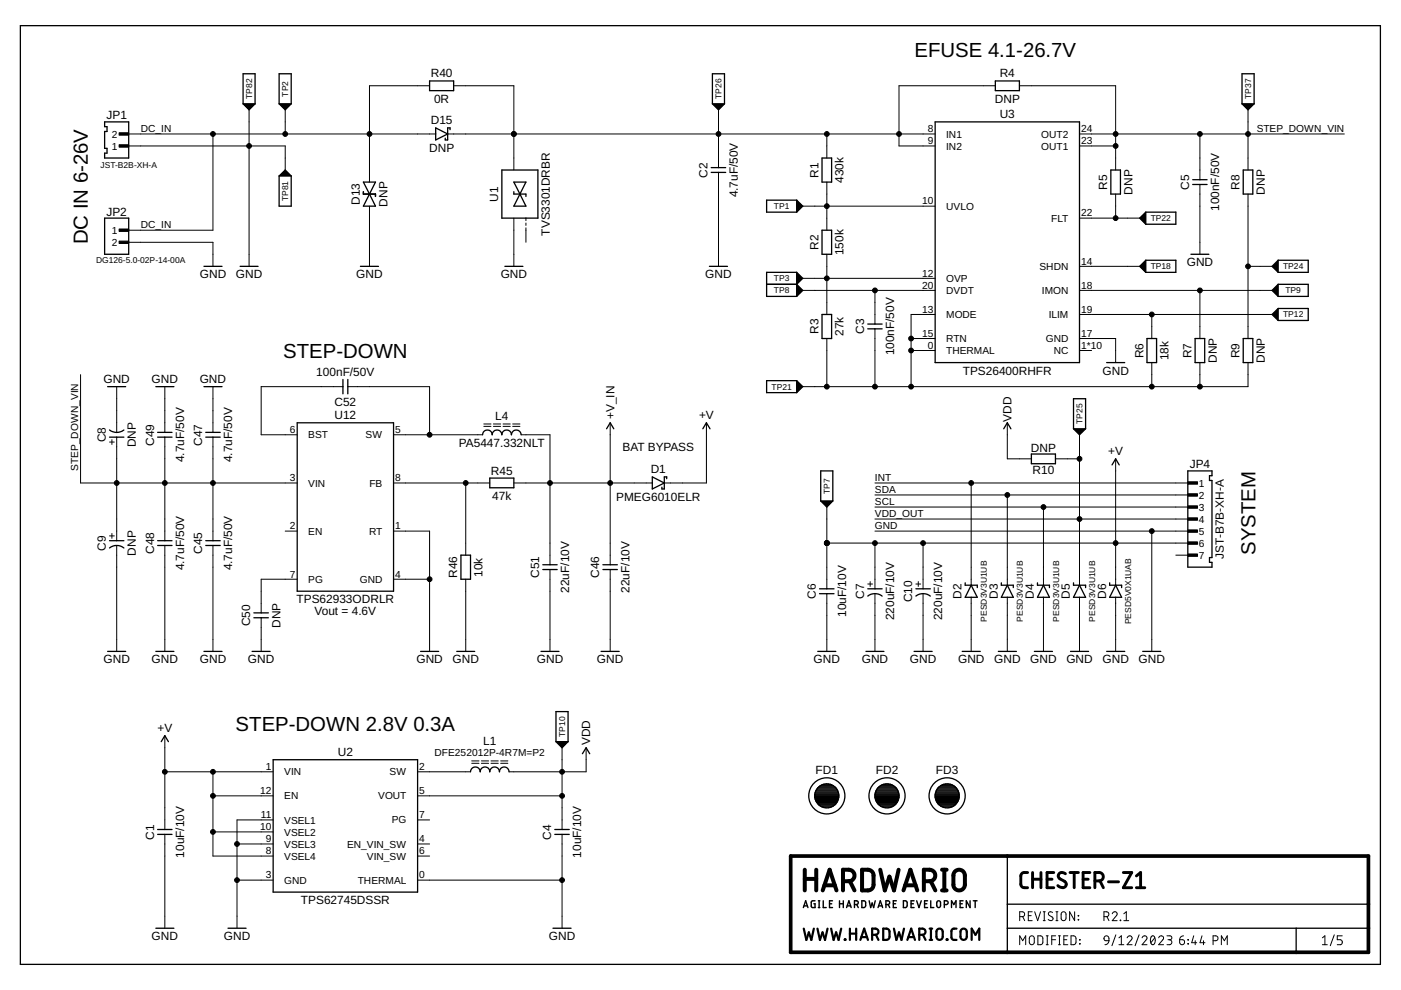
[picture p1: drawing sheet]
<svg xmlns="http://www.w3.org/2000/svg" width="297mm" height="210mm" viewBox="0 0 297 210" stroke-linecap="round" stroke-linejoin="round" font-family="sans-serif">
<g fill="none" stroke="#000" stroke-width=".21">
<path d="M91.1 18.2h-12.8v20.4M96.2 18.2h12.7v17.8M211 18.2h-20.4v12.7h7.7M216.1 18.2h20.4v17.8M27.3 28.4h65.1M27.3 30.9h33.2v5.1M45.1 28.4v20.4h-17.8M52.8 23.3v33.2M60.5 23.3v5.1M94.9 28.4h103.4M152.3 23.3v12.2M152.3 36.6v19.9"/>
<path d="M175.3 28.4v5.1M175.3 38.6v10.2M228.9 28.4h56.1M228.9 30.9h7.6M254.4 28.4v9.7M254.4 39.1v14.8M264.6 23.3v12.7M27.3 51.4h17.8v5.1M78.3 43.7v12.8M108.9 46.2v10.3M111.5 46.2v.6M111.5 47.3v.5"/>
<path d="M111.5 48.3v3.1M170.2 43.7h28.1M170.2 59h28.1M175.3 53.9v12.8M228.9 46.2h12.7M228.9 56.5h12.7M236.5 41.1v5.1M264.6 41.1v30.7M264.6 56.5h5.1M17.1 79.4v23h45.9M170.2 61.6h28.1M175.3 71.8v10.2"/>
<path d="M185.5 61.6v7.1M185.5 69.7v12.3M193.2 71.8h5.1M193.2 74.3h5.1M198.3 66.7h-5.1v15.3M228.9 71.8h7.6v5.1M228.9 61.6h40.8M228.9 66.7h40.8M228.9 74.3h2.5M244.2 66.7v5.1M244.2 76.9v5.1M254.4 61.6v10.2"/>
<path d="M254.4 76.9v5.1M264.6 76.9v5.1h-94.4M23.2 93.7h1M23.7 93.2v1M24.7 82v9.7M24.7 92.7v21.9M34.9 82v9.7M34.9 92.7v21.9M45.1 82v9.7M45.1 92.7v21.9M72.7 82h-17.3v10.2h7.6M73.7 82h17.4v10.2"/>
<path d="M83.4 92.2h18.9M102.6 90.4h1.5M102.6 89.9h1.5M104.6 90.4h1.6M104.6 89.9h1.6M106.7 90.4h1.5M106.7 89.9h1.5M108.7 90.4h1.5M108.7 89.9h1.5M110.5 92.2h6.1v27.5M129.4 89.6v30.1M149.8 89.6v12.8h-9"/>
<path d="M213.6 89.6v7.7h5.1M223.8 97.3h5.1M228.9 92.2v31.9M236.5 97.3v26.8M23.2 113.6h1M23.7 113.1v1M24.7 115.7v22.4M34.9 115.7v22.4M45.1 115.7v22.4M60.5 112.6h2.5M83.4 102.4h20.4M83.4 112.6h7.7v25.5"/>
<path d="M98.7 102.4v15.3M108.9 102.4h29.4M175.3 107.5v17.3M175.3 115.1h76.5M185.5 102.4h66.3M185.5 112.6h66.3M185.5 115.1v9.7M185.5 107.5h66.3M185.5 104.9h66.3M185.5 110h66.3M195.7 115.1v9.7M205.9 102.4v21.7"/>
<path d="M213.6 104.9v19.2M221.2 107.5v16.6M244.2 112.6v25.5M249.3 117.7h2.5M55.4 131v7.1M63 122.8h-7.6v7.1M83.4 122.8h7.7M98.7 122.8v15.3M116.6 120.8v17.3M129.4 120.8v17.3M175.3 125.9v12.2M184 123.8h1"/>
<path d="M184.5 123.3v1M185.5 125.9v12.2M194.2 123.8h1M194.7 123.3v1M195.7 125.9v12.2M205.9 126.6v11.5M213.6 126.6v11.5M221.2 126.6v11.5M228.9 126.6v11.5M236.5 126.6v11.5M34.9 156v19.9M119.2 158.5v17.4"/>
<path d="M124.3 158.5v5.1h-16.4M34.9 176.9v19.9M34.9 163.6h23M45.1 163.6v17.9h12.8M45.1 168.7h12.8M45.1 176.4h12.8M50.2 178.9h7.7M57.9 173.8h-7.7v23M88.5 178.9h2.6M88.5 173.8h2.6M88.5 168.7h30.7M88.5 163.6h11.3"/>
<path d="M100 161.8h1.6M100 161.3h1.6M102.1 161.8h1.5M102.1 161.3h1.5M104.1 161.8h1.5M104.1 161.3h1.5M106.2 161.8h1.5M106.2 161.3h1.5M119.2 176.9v19.9M50.2 186.6h7.7M88.5 186.6h30.7M88.5 181.5h2.6"/>
<path d="M216.2 194.4h.5a.52 .52 0 0 0 .5-.6 .52 .52 0 0 0-.5-.5h-.5v1.9M216.8 194.4l.5 .8M218 194.1h.6M218.4 198.6l.3-.2 .5 .2 .1 1.2a.53 .53 0 0 1-.5 .5 .53 .53 0 0 1-.6-.5zM218.8 193.3h-.8v1.9h.8M219.4 193.3l.6 1.9 .6-1.9M220 198.4h.7l.4 .4v1.1l-.4 .4h-.7zM221.2 193.3h.4M221.2 195.2h.4M221.4 193.3v1.9M221.8 198.4h.4M222 198.4v1.9"/>
<path d="M223 199.2h.8M223.2 193.5a.47 .47 0 0 0-.7-.1 .47 .47 0 0 0 0 .7l.6 .3a.47 .47 0 0 1 0 .7 .47 .47 0 0 1-.7 0l-.2-.2M223.8 198.4h-.8v1.9M223.9 193.3h.4M223.9 195.2h.4M224.1 193.3v1.9M224.4 198.4h.4M224.6 198.4v1.9M225.1 193.5l.3-.2 .5 .2 .1 1.2a.52 .52 0 0 1-.5 .5 .52 .52 0 0 1-.5-.5zM225.6 199.2h.6M226.4 198.4h-.8v1.9h.8M227.1 198.4h.7l.3 .4v1l-.3 .5h-.7z"/>
<path d="M227.8 193.3v1.9l-1-1.9v1.9M228.6 194.1l.1 .1zM228.6 194.9l.1 .2zM228.9 199.2l.1 .1zM234.1 194.4h.5a.52 .52 0 0 0 .5-.6 .52 .52 0 0 0-.5-.5h-.5v1.9M234.2 198.6l.3-.2 .5 .2 .1 .9-.9-.2-.1-.2zM234.7 194.4l.4 .8M235.1 199.5l-.2 .5-.6 .3M235.8 193.7a.52 .52 0 0 1 .7-.4 .52 .52 0 0 1 .2 .8l-.9 1.1h1.1M236.6 198.2l-.8 2.3M237.2 198.8l.5-.4v1.9M237.5 195.1l.1 .1z"/>
<path d="M238.3 195.2h1M238.3 193.7l.5-.4v1.9M239 198.8a.52 .52 0 0 1 .7-.4 .52 .52 0 0 1 .2 .8l-.9 1.1h1M241.5 198.2l-.8 2.3M242.1 198.8a.51 .51 0 0 1 .8-.4 .51 .51 0 0 1 .1 .8l-.9 1.1h1.1M244.1 198.5l.2-.1a.78 .78 0 0 1 .6 1.2v.2a.46 .46 0 0 1-.5 .5 .46 .46 0 0 1-.4-.5l-.1-.7zM244.8 198.8l-.8 1.1M245.7 198.8a.51 .51 0 0 1 .7-.4 .51 .51 0 0 1 .1 .8l-.8 1.1h1M247.4 198.4h.6a.41 .41 0 0 1 .5 .4 .41 .41 0 0 1-.5 .4h-.4M247.9 199.2a.53 .53 0 0 1 .6 .6 .53 .53 0 0 1-.6 .5h-.5M250.1 199.2h.6a.53 .53 0 0 1 .5 .6 .53 .53 0 0 1-.6 .5 .53 .53 0 0 1-.5-.5zM250.9 198.4a.8 .8 0 0 0-.8 .8"/>
<path d="M251.9 199.2l.1 .1zM253.1 198.4l-.4 1.5h1M253.4 199.5v.8M254.8 198.4l-.4 1.5h1.1M255.2 199.5v.8M257.2 199.5h.5a.52 .52 0 0 0 .5-.6 .52 .52 0 0 0-.5-.5h-.5v1.9M280.4 198.8l.5-.4v1.9M282.9 198.2l-.9 2.3M284.6 198.4h-1.1v.8h.7a.54 .54 0 0 1 .4 .6 .54 .54 0 0 1-.4 .5h-.7M216.2 200.3v-1.9l.6 1.1 .7-1.1v1.9M221.8 200.3h.4M224.4 200.3h.4"/>
<path d="M228.9 200l.1 .2zM237.2 200.3h1.1M251.9 200l.1 .2zM259 200.3v-1.9l.6 1.1 .6-1.1v1.9M280.4 200.3h1"/>
</g>
<g fill="#000" stroke="#000" stroke-width=".21">
<circle cx="45.1" cy="28.4" r=".51"/>
<circle cx="52.8" cy="30.9" r=".51"/>
<circle cx="60.5" cy="28.4" r=".51"/>
<circle cx="78.3" cy="28.4" r=".51"/>
<circle cx="108.9" cy="28.4" r=".51"/>
<circle cx="152.3" cy="28.4" r=".51"/>
<circle cx="175.3" cy="28.4" r=".51"/>
<circle cx="190.6" cy="28.4" r=".51"/>
<circle cx="236.5" cy="28.4" r=".51"/>
<circle cx="236.5" cy="30.9" r=".51"/>
<circle cx="254.4" cy="28.4" r=".51"/>
<circle cx="264.6" cy="28.4" r=".51"/>
<circle cx="175.3" cy="59" r=".51"/>
<circle cx="175.3" cy="43.7" r=".51"/>
<circle cx="236.5" cy="46.2" r=".51"/>
<circle cx="264.6" cy="56.5" r=".51"/>
<circle cx="185.5" cy="61.6" r=".51"/>
<circle cx="193.2" cy="71.8" r=".51"/>
<circle cx="193.2" cy="74.3" r=".51"/>
<circle cx="244.2" cy="66.7" r=".51"/>
<circle cx="254.4" cy="61.6" r=".51"/>
<circle cx="91.1" cy="92.2" r=".51"/>
<circle cx="175.3" cy="82" r=".51"/>
<circle cx="185.5" cy="82" r=".51"/>
<circle cx="193.2" cy="82" r=".51"/>
<circle cx="228.9" cy="97.3" r=".51"/>
<circle cx="244.2" cy="82" r=".51"/>
<circle cx="254.4" cy="82" r=".51"/>
<circle cx="24.7" cy="102.4" r=".51"/>
<circle cx="34.9" cy="102.4" r=".51"/>
<circle cx="45.1" cy="102.4" r=".51"/>
<circle cx="98.7" cy="102.4" r=".51"/>
<circle cx="116.6" cy="102.4" r=".51"/>
<circle cx="129.4" cy="102.4" r=".51"/>
<circle cx="175.3" cy="115.1" r=".51"/>
<circle cx="185.5" cy="115.1" r=".51"/>
<circle cx="195.7" cy="115.1" r=".51"/>
<circle cx="205.9" cy="102.4" r=".51"/>
<circle cx="213.6" cy="104.9" r=".51"/>
<circle cx="221.2" cy="107.5" r=".51"/>
<circle cx="228.9" cy="110" r=".51"/>
<circle cx="236.5" cy="115.1" r=".51"/>
<circle cx="244.2" cy="112.6" r=".51"/>
<circle cx="91.1" cy="122.8" r=".51"/>
<circle cx="34.9" cy="163.6" r=".51"/>
<circle cx="45.1" cy="163.6" r=".51"/>
<circle cx="45.1" cy="176.4" r=".51"/>
<circle cx="45.1" cy="168.7" r=".51"/>
<circle cx="50.2" cy="178.9" r=".51"/>
<circle cx="119.2" cy="163.6" r=".51"/>
<circle cx="119.2" cy="168.7" r=".51"/>
<circle cx="50.2" cy="186.6" r=".51"/>
<circle cx="119.2" cy="186.6" r=".51"/>
</g>
<g fill="none" stroke="#000" stroke-width=".28">
<path d="M4.3 5.4h288.4v199.1h-288.4zM91.1 17.2h5.1v2h-5.1zM211 17.2h5.1v2h-5.1zM22.2 25.8h5.1v7.7h-5.1v-1h.5v-1h-.5v-3.6h.5v-1h-.5zM51.5 22v-6.4h2.6v6.4M51.5 22h2.6M51.5 22l1.3 1.3 1.3-1.3M51.8 22.1h2M51.9 22.3h1.8M52 22.4h1.6M52.2 22.5h1.2M52.3 22.6h1"/>
<path d="M52.4 22.8h.8M52.6 22.9h.5M52.7 23h.2M59.2 22l1.3 1.3 1.2-1.3M59.2 22v-6.4h2.5v6.4M59.2 37.3v6.4h2.5v-6.4M59.2 22h2.5M59.2 37.3l1.3-1.3 1.2 1.3M59.2 37.3h2.5M59.4 22.1h2.1M59.4 37.2h2.1M59.6 22.3h1.8"/>
<path d="M59.6 37.1h1.8M59.7 22.4h1.5M59.7 36.9h1.5M59.8 22.5h1.3M59.8 36.8h1.3M60 22.6h1M60 36.7h1M60.1 22.8h.8M60.1 36.6h.8M60.2 22.9h.5M60.2 36.4h.5M60.3 23h.3"/>
<path d="M60.3 36.3h.3M77 38.6l2.6 5.1h-2.6l2.6-5.1zM92.4 27.1l2.5 1.3-2.5 1.3zM95.4 27.5v-.4h-.5v2.6h-.5v-.4M106.4 36h7.6v10.2h-7.6zM108.9 38.6l2.6 5.1h-2.6l2.6-5.1zM150.8 36.6h3.1M150.8 35.5h3.1M151 22v-6.4h2.6v6.4M151 22h2.6M151 22l1.3 1.3 1.3-1.3M151.3 22.1h2.1"/>
<path d="M151.4 22.3h1.8M151.6 22.4h1.5M151.7 22.5h1.3M151.8 22.6h1M152 22.8h.7M152.1 22.9h.5M152.2 23h.3M174.3 33.5h2v5.1h-2zM198.3 25.8h30.6v51.1h-30.6zM235.5 36h2.1v5.1h-2.1zM252.9 39.1h3M252.9 38.1h3"/>
<path d="M263.3 22v-6.4h2.6v6.4M263.3 22h2.6M263.3 22l1.3 1.3 1.3-1.3M263.6 22.1h2M263.6 36h2v5.1h-2zM263.7 22.3h1.8M263.8 22.4h1.6M264 22.5h1.2M264.1 22.6h1M264.2 22.8h.8M264.4 22.9h.5M264.5 23h.2"/>
<path d="M22.2 46.2h5.1v7.7h-5.1zM43.2 56.5h3.9M50.9 56.5h3.8M76.4 56.5h3.8M77 40.6v.5h2.6v.6M107 56.5h3.9M108.9 40.6v.5h2.6v.6M150.4 56.5h3.8M168.9 42.4l1.3 1.3-1.3 1.3M168.9 42.4h-6.4v2.6h6.4M168.9 57.7h-6.4v5.1h6.4M168.9 42.4v2.6"/>
<path d="M168.9 57.7v5.1M168.9 57.7l1.3 1.3-1.3 1.3M169 42.7v2M169 58v2M169.2 42.8v1.8M169.2 58.1v1.8M169.3 42.9v1.6M169.3 58.3v1.5M169.4 43.1v1.2M169.4 58.4v1.2M169.6 43.2v1M169.6 58.5v1"/>
<path d="M169.7 43.3v.8M169.7 58.6v.8M169.8 43.5v.5M169.8 58.8v.5M169.9 43.6v.2M169.9 58.9v.2M174.3 48.8h2v5.1h-2zM241.9 46.1v.3M241.9 56.3v.3M242 46v.5M242 56.2v.5M242.1 45.9v.7"/>
<path d="M242.1 56.1v.8M242.3 45.7v1.1M242.3 56v1M242.4 45.6v1.3M242.4 55.8v1.3M242.5 45.5v1.5M242.5 55.7v1.5M242.7 45.4v1.8M242.7 55.6v1.8M242.8 45.2v2.1M242.8 55.4v2.1M242.9 45h6.4v2.5h-6.4"/>
<path d="M242.9 55.2h6.4v2.5h-6.4M242.9 55.2l-1.3 1.3 1.3 1.2M242.9 45v2.5M242.9 55.2v2.5M242.9 45l-1.3 1.2 1.3 1.3M252.5 53.9h3.8M270 56.3v.3M270.1 56.2v.5M270.2 56.1v.8M270.4 56v1M270.5 55.8v1.3M270.6 55.7v1.5"/>
<path d="M270.7 55.6v1.8M270.9 55.4v2.1M271 55.2h6.4v2.5h-6.4M271 55.2v2.5M271 55.2l-1.3 1.3 1.3 1.2M162.5 60.3h6.4M168.9 60.3l1.3 1.3-1.3 1.2M169 60.5v2.1M169.2 60.7v1.8M169.3 60.8v1.5M169.4 60.9v1.3M169.6 61.1v1"/>
<path d="M169.7 61.2v.8M169.8 61.3v.5M169.9 61.4v.3M174.3 66.7h2v5.1h-2zM184 69.7h3M184 68.7h3M234.6 76.9h3.9M243.2 71.8h2v5.1h-2zM253.4 71.8h2v5.1h-2zM263.6 71.8h2v5.1h-2zM270 61.4v.3M270 66.5v.3"/>
<path d="M270.1 61.3v.5M270.1 66.4v.5M270.2 61.2v.8M270.2 66.3v.8M270.4 61.1v1M270.4 66.2v1M270.5 60.9v1.3M270.5 66v1.3M270.6 60.8v1.5M270.6 65.9v1.5M270.7 60.7v1.8M270.7 65.8v1.8"/>
<path d="M270.9 60.5v2.1M270.9 65.7v2M271 60.3h6.4v2.5h-6.4M271 60.3l-1.3 1.3 1.3 1.2M271 65.4h6.4v2.5h-6.4M271 60.3v2.5M271 65.4v2.5M271 65.4l-1.3 1.3 1.3 1.2M22.8 82h3.8M23.2 91.2a2.46 2.46 0 0 0 3.1 0M23.2 92.7h3.1M33 82h3.9"/>
<path d="M33.4 91.7h3.1M33.4 92.7h3.1M43.2 82h3.9M43.6 91.7h3.1M43.6 92.7h3.1M63 89.6h20.4v35.7h-20.4zM72.7 80.5v3M73.7 80.5v3M102.3 92.2a1.02 1.02 0 0 1 1-1 1.02 1.02 0 0 1 1.1 1 1.03 1.03 0 0 1 1-1 1.03 1.03 0 0 1 1 1 1.02 1.02 0 0 1 1-1 1.02 1.02 0 0 1 1 1 1.03 1.03 0 0 1 1.1-1 1.03 1.03 0 0 1 1 1M128.6 90.9l.8-1.3 .7 1.3M149 90.9l.8-1.3 .7 1.3M168.9 80.7h-6.4v2.5h6.4"/>
<path d="M168.9 80.7v2.5M168.9 80.7l1.3 1.3-1.3 1.2M169 81v2M169.2 81.1v1.8M169.3 81.2v1.5M169.4 81.3v1.3M169.6 81.5v1M169.7 81.6v.8M169.8 81.7v.5M169.9 81.9v.2M212.8 90.9l.8-1.3 .7 1.3M218.7 96.3h5.1v2h-5.1z"/>
<path d="M227.6 90.9l1.3 1.3 1.3-1.3M227.6 90.9v-6.4h2.6v6.4M227.6 90.9h2.6M227.9 91h2M228 91.2h1.8M228.1 91.3h1.6M228.2 91.4h1.3M228.4 91.5h1M228.5 91.7h.8M228.6 91.8h.6M228.7 91.9h.3M235.8 98.6l.7-1.3 .8 1.3"/>
<path d="M251.8 99.8h5.2v1.1h-.6v1h.6v16.3h-.6v1h.6v1h-5.2zM23.2 116.2a2.46 2.46 0 0 1 3.1 0M23.2 114.6h3.1M33.4 114.6h3.1M33.4 115.7h3.1M43.6 114.6h3.1M43.6 115.7h3.1M97.7 117.7h2.1v5.1h-2.1zM103.8 101.4h5.1v2h-5.1zM115.1 119.7h3M127.8 119.7h3.1M138.3 101.1l2.5 1.3-2.5 1.3z"/>
<path d="M141.4 101.5v-.4h-.6v2.6h-.5v-.4M174 106.2v-6.4h2.6v6.4M174 106.2l1.3 1.3 1.3-1.3M174 106.2h2.6M174.3 106.3h2M174.4 106.5h1.8M174.5 106.6h1.6M174.7 106.7h1.2M174.8 106.8h1M174.9 107h.8M175 107.1h.6M175.2 107.3h.2"/>
<path d="M22.8 138.1h3.8M33 138.1h3.9M43.2 138.1h3.9M53.4 138.1h3.9M53.8 131h3.1M53.8 129.9h3.1M89.2 138.1h3.8M96.8 138.1h3.8M114.7 138.1h3.8M115.1 120.8h3M127.4 138.1h3.9M127.8 120.8h3.1"/>
<path d="M173.4 138.1h3.8M173.8 125.9h3M173.8 124.8h3M183.6 138.1h3.8M184 126.4a2.46 2.46 0 0 1 3 0M184 124.8h3M193.8 138.1h3.8M194.2 126.4a2.49 2.49 0 0 1 3.1 0M194.2 124.8h3.1M204 138.1h3.8M204.6 123.6v.5h2.6v.5M205.9 124.1l1.3 2.5h-2.6z"/>
<path d="M211.7 138.1h3.8M212.3 123.6v.5h2.5v.5M213.6 124.1l1.2 2.5h-2.5zM219.3 138.1h3.8M220 123.6v.5h2.5v.5M221.2 124.1l1.3 2.5h-2.5zM227 138.1h3.8M227.6 123.6v.5h2.6v.5M228.9 124.1l1.3 2.5h-2.6zM234.6 138.1h3.9M235.3 123.6v.5h2.5v.5M236.5 124.1l1.3 2.5h-2.5z"/>
<path d="M242.3 138.1h3.8M34.2 157.2l.7-1.2 .8 1.2M117.9 157.2l1.3 1.3 1.2-1.3M117.9 157.2v-6.3h2.5v6.3M117.9 157.2h2.5M118.1 157.4h2.1M118.3 157.5h1.8M118.4 157.6h1.5M118.5 157.8h1.3M118.6 157.9h1.1M118.8 158h.7M118.9 158.2h.5"/>
<path d="M119 158.3h.3M123.5 159.8l.8-1.3 .7 1.3M33.4 176.9h3.1M33.4 175.9h3.1M57.9 161.1h30.6v28h-30.6zM99.8 163.6a1.03 1.03 0 0 1 1-1 1.03 1.03 0 0 1 1 1 1.02 1.02 0 0 1 1-1 1.02 1.02 0 0 1 1 1 1.03 1.03 0 0 1 1.1-1 1.03 1.03 0 0 1 1 1 1.02 1.02 0 0 1 1-1 1.02 1.02 0 0 1 1 1M117.6 176.9h3.1M117.6 175.9h3.1M172.8 168.4v1.1l.6 .9M172.8 169.1h5M172.8 168.8h5M172.8 168.6h5"/>
<path d="M172.8 168.4h5M172.8 169.3h5M172.8 168.2h5M172.9 169.5h4.8M172.9 168h4.8M173 169.7h4.6M173 167.7h4.6M173 167.7l-.2 .7M173.1 170h4.4M173.1 167.5h4.4M173.2 170.2h4.2M173.2 167.3h4.2"/>
<path d="M173.4 170.4a2.57 2.57 0 0 0 3.8 0M173.4 167.1l-.4 .6M173.4 170.4h3.8M173.4 167h3.8M173.6 170.6h3.4M173.6 166.8h3.4M173.9 170.9h2.8M173.9 166.6h2.8M173.9 166.6a2.53 2.53 0 0 1 3.7 1.1M173.9 166.6l-.5 .5M174.3 171.1h2M174.3 166.4h2"/>
<path d="M177.6 167.7l.2 .7M177.8 168.4l-.1 1.1-.5 .9M185.5 168.8h5.1M185.5 168.6h5.1M185.5 169.1h5.1M185.5 168.4h5.1M185.5 168.4l.1 1.1 .5 .9M185.6 169.3h4.9M185.6 168.2h4.9M185.6 169.5h4.9M185.6 168h4.9M185.7 169.7h4.7"/>
<path d="M185.7 167.7h4.7M185.7 167.7l-.2 .7M185.8 170h4.5M185.8 167.5h4.5M185.9 170.2h4.3M186 167.3h4.1M186.1 170.4h3.9M186.1 170.4a2.6 2.6 0 0 0 3.9 0M186.1 167h3.9M186.4 170.6h3.4M186.4 166.8h3.4M186.6 170.9h2.9"/>
<path d="M186.6 166.6h2.9M187 171.1h2.1M187.1 166.4h1.9M189.4 166.6l.6 .5M189.4 166.6a2.56 2.56 0 0 0-3.7 1.1M190 167.1l.4 .6M190.4 167.7l.2 .7M190.6 168.4l-.1 1.1-.5 .9M198.3 168.8h5.1M198.3 168.6h5M198.3 169.1h5M198.3 168.4h5"/>
<path d="M198.3 168.4l.1 1.1 .5 .9M198.3 169.3h5M198.3 168.2h5M198.4 169.5h4.8M198.4 168h4.8M198.5 169.7h4.7M198.5 167.7h4.7M198.5 167.7l-.2 .7M198.6 170h4.5M198.6 167.5h4.4M198.7 170.2h4.2M198.7 167.3h4.2"/>
<path d="M198.9 170.4h3.8M198.9 170.4a2.49 2.49 0 0 0 3 .6M198.9 167h3.8M199.1 170.6h3.4M199.1 166.8h3.4M199.4 170.9h2.8M199.4 166.6h2.8M199.8 171.1h2M199.8 166.4h2M202.2 166.6l.5 .5M202.2 166.6a2.55 2.55 0 0 0-3.7 1.1M202.7 170.4l-.8 .6"/>
<path d="M202.7 167.1l.6 1.3M203.3 168.4v1.1l-.6 .9M33 196.8h3.9M48.3 196.8h3.9M117.2 196.8h3.9M213.6 196.8h76.5M213.6 181.5v20.4M213.6 191.7h76.5M274.8 196.8v5.1"/>
<circle cx="175.3" cy="168.7" r="3.8"/>
<circle cx="188.1" cy="168.7" r="3.8"/>
<circle cx="200.8" cy="168.7" r="3.8"/>
</g>
<path d="M25.3 30.7h2v.5h-2zM25.3 28.2h2v.5h-2zM25.3 48.6h2v.5h-2zM25.3 51.1h2v.5h-2zM251.9 102.2h2v.5h-2zM251.9 104.7h2v.5h-2zM251.9 107.3h2v.5h-2zM251.9 109.8h2v.5h-2zM251.9 112.4h2v.5h-2zM251.9 114.9h2v.5h-2zM251.9 117.5h2v.5h-2z" fill="#000" stroke="#000" stroke-width=".21"/>
<path d="M167.6 181.5h122.5v20.4h-122.5z" fill="none" stroke="#000" stroke-width=".78"/>
<g fill="none" stroke="#000" stroke-width=".85">
<path d="M170.6 184.4v4.4M170.6 186.4h2.5M173.1 184.4v4.4M174.4 188.8l1.5-4.4 1.5 4.4M174.8 187.7h2.2M178.7 186.8a2.21 2.21 0 0 0 2.1-.3 1.22 1.22 0 0 0 .3-1.3 1.22 1.22 0 0 0-1.1-.8h-1.3v4.4M180.2 186.8l1 2M182.8 184.4a2.23 2.23 0 0 1 2 .3l.3 .4 .1 .5v2.3l-.4 .6a2.4 2.4 0 0 1-2 .3zM186.6 184.4l1 4.4 1-2.9 .9 2.9 1-4.4M191.6 188.8l1.4-4.4 1.5 4.4M191.9 187.7h2.2M195.9 186.8a2.19 2.19 0 0 0 2-.3 1.22 1.22 0 0 0 .3-1.3 1.22 1.22 0 0 0-1.1-.8h-1.2v4.4"/>
<path d="M197.3 186.8l1 2M199.7 184.4h1M199.7 188.8h1M200.2 184.4v4.4M202.4 184.8a1.23 1.23 0 0 1 1.4-.3 1.23 1.23 0 0 1 .8 1.1v2a1.22 1.22 0 0 1-1.2 1.2 1.22 1.22 0 0 1-1.3-1.2l.1-2.3z"/>
</g>
<g fill="none" stroke="#000" stroke-width=".3">
<path d="M170.3 192.4l.5-1.4 .5 1.4M170.5 192.1h.7M172.8 191h-.6l-.2 .2v.9l.2 .3h.6v-.8h-.2M173.5 192.4h.3M173.5 191h.3M173.7 191v1.4M174.5 191v1.4h.7M175.9 191.6h.4M176.5 191h-.6v1.4h.6M178 191.6h.8M178 191v1.4M178.8 191v1.4"/>
<path d="M179.5 192.4l.5-1.4 .5 1.4M179.6 192.1h.7M181.2 191.8h.4a.4 .4 0 0 0 .4-.4 .4 .4 0 0 0-.4-.4h-.4v1.4M181.7 191.8l.3 .6M182.7 191h.6l.2 .2v1l-.2 .2h-.6zM184.3 191l.3 1.4 .3-.9 .3 .9 .4-1.4M186.2 192.4l.4-1.4 .5 1.4M186.3 192.1h.7M187.8 191.8h.4a.4 .4 0 0 0 .4-.4 .4 .4 0 0 0-.4-.4h-.4v1.4M188.3 191.8l.3 .6M189.4 191.6h.5M190.1 191h-.7v1.4h.7"/>
<path d="M191.5 191h.6l.2 .2v.8l-.2 .4h-.6zM193.2 191.6h.5M193.8 191h-.6v1.4h.6M194.4 191l.4 1.4 .5-1.4M196 191.6h.5M196.7 191h-.7v1.4h.7M197.3 191v1.4h.7M198.7 191.1h.6l.1 .9a.4 .4 0 0 1-.4 .4 .4 .4 0 0 1-.4-.4zM200.2 191.8h.4a.4 .4 0 0 0 .4-.4 .4 .4 0 0 0-.4-.4h-.4v1.4M201.7 192.4v-1.4l.5 .8 .5-.8v1.4M203.6 191.6h.4M204.2 191h-.6v1.4h.6"/>
<path d="M205.7 191v1.4l-.8-1.4v1.4M206.4 191h.8M206.8 191v1.4"/>
</g>
<g fill="none" stroke="#000" stroke-width=".47">
<path d="M170.4 196.9l.6 2.4 .5-1.6 .5 1.6 .6-2.4M173.3 196.9l.5 2.4 .6-1.6 .5 1.6 .6-2.4M176.2 196.9l.5 2.4 .6-1.6 .5 1.6 .6-2.4M179.1 199.2l.1 .1zM180.2 196.9v2.4M180.2 198h1.3M181.5 196.9v2.4M182.4 199.3l.8-2.4 .8 2.4M182.6 198.7h1.2M184.9 198.2h.7a.66 .66 0 0 0 .6-.7 .66 .66 0 0 0-.6-.6h-.7v2.4M185.7 198.2l.5 1.1M187.3 196.9h.8l.4 .2 .1 .4-.1 1.5a1.18 1.18 0 0 1-1.2 .3z"/>
<path d="M189.5 196.9l.6 2.4 .5-1.6 .5 1.6 .6-2.4M192.4 199.3l.8-2.4 .8 2.4M192.6 198.7h1.2M194.9 198.2h.7a.66 .66 0 0 0 .6-.7 .66 .66 0 0 0-.6-.6h-.7v2.4M195.7 198.2l.5 1.1M197.1 199.3h.5M197.1 196.9h.5M197.4 196.9v2.4M198.7 197.1a.67 .67 0 0 1 .7-.2 .67 .67 0 0 1 .5 .6v1.1a.67 .67 0 0 1-.7 .7 .67 .67 0 0 1-.7-.7zM200.7 199.2l.2 .1zM202.8 196.9h-.7l-.4 .5 .1 1.7 .3 .2h.7M203.8 197.1a.67 .67 0 0 1 .7-.2 .67 .67 0 0 1 .5 .6v1.1a.67 .67 0 0 1-.7 .7 .67 .67 0 0 1-.7-.7z"/>
<path d="M206 199.3v-2.4l.8 1.3 .8-1.3v2.4"/>
</g>
<g fill="none" stroke="#000" stroke-width=".61">
<path d="M217.9 185h-1l-.3 .3-.2 .4v1.8l.2 .4 .3 .3h1M218.9 185v3.2M218.9 186.4h1.8M220.7 185v3.2M222 186.4h1.1M223.4 185h-1.4v3.2h1.4M225.9 185.3a.82 .82 0 0 0-1.2-.2 .82 .82 0 0 0-.1 1.1l1.1 .7a.77 .77 0 0 1 .2 1.1 .77 .77 0 0 1-1.1 .1l-.5-.3M226.9 185h1.7M227.8 185v3.2M229.6 186.4h1.1M231.1 185h-1.5v3.2h1.5M232.1 186.8a1.65 1.65 0 0 0 1.6-.3 .88 .88 0 0 0 .2-1 .88 .88 0 0 0-.9-.5h-.9v3.2"/>
<path d="M233.2 186.8l.7 1.4M235 187h2.2M238.2 185h1.7l-1.7 3.2h1.7M240.9 188.2h1.8M240.9 185.7l.9-.7v3.2"/>
</g>
<g font-size="4.3">
<text x="193.9" y="12.1">EFUSE 4.1-26.7V</text>
<text x="18.6" y="51.8" transform="rotate(-90 18.6 51.8)">DC IN 6-26V</text>
<text x="60" y="75.9">STEP-DOWN</text>
<text x="266.2" y="117.7" transform="rotate(-90 266.2 117.7)">SYSTEM</text>
<text x="50" y="155">STEP-DOWN 2.8V 0.3A</text>
</g>
<g font-size="2.5">
<text x="91.3" y="16.4">R40</text>
<text x="212" y="16.4">R4</text>
<text x="92" y="21.8">0R</text>
<text x="210.9" y="21.8">DNP</text>
<text x="22.6" y="25.3">JP1</text>
<text x="91.3" y="26.4">D15</text>
<text x="212" y="25.1">U3</text>
<text x="91" y="32.2">DNP</text>
<text x="150" y="37.7" transform="rotate(-90 150 37.7)">C2</text>
<text x="156.4" y="41.9" transform="rotate(-90 156.4 41.9)">4.7uF/50V</text>
<text x="173.5" y="37.7" transform="rotate(-90 173.5 37.7)">R1</text>
<text x="178.9" y="38.8" transform="rotate(-90 178.9 38.8)">430k</text>
<text x="234.8" y="40.2" transform="rotate(-90 234.8 40.2)">R5</text>
<text x="240.1" y="41.2" transform="rotate(-90 240.1 41.2)">DNP</text>
<text x="252.1" y="40.2" transform="rotate(-90 252.1 40.2)">C5</text>
<text x="262.8" y="40.2" transform="rotate(-90 262.8 40.2)">R8</text>
<text x="268.2" y="41.2" transform="rotate(-90 268.2 41.2)">DNP</text>
<text x="22.6" y="45.7">JP2</text>
<text x="76.3" y="43.5" transform="rotate(-90 76.3 43.5)">D13</text>
<text x="82.1" y="43.8" transform="rotate(-90 82.1 43.8)">DNP</text>
<text x="105.6" y="42.8" transform="rotate(-90 105.6 42.8)">U1</text>
<text x="258.5" y="44.7" transform="rotate(-90 258.5 44.7)">100nF/50V</text>
<text x="116.6" y="50" transform="rotate(-90 116.6 50)">TVS3301DRBR</text>
<text x="173.5" y="53" transform="rotate(-90 173.5 53)">R2</text>
<text x="42.4" y="59">GND</text>
<text x="50" y="59">GND</text>
<text x="75.5" y="59">GND</text>
<text x="106.2" y="59">GND</text>
<text x="149.5" y="59">GND</text>
<text x="178.9" y="54.1" transform="rotate(-90 178.9 54.1)">150k</text>
<text x="251.6" y="56.5">GND</text>
<text x="173.5" y="70.8" transform="rotate(-90 173.5 70.8)">R3</text>
<text x="178.9" y="71.3" transform="rotate(-90 178.9 71.3)">27k</text>
<text x="183.2" y="70.8" transform="rotate(-90 183.2 70.8)">C3</text>
<text x="189.6" y="75.4" transform="rotate(-90 189.6 75.4)">100nF/50V</text>
<text x="242.4" y="75.9" transform="rotate(-90 242.4 75.9)">R6</text>
<text x="247.8" y="76.4" transform="rotate(-90 247.8 76.4)">18k</text>
<text x="252.6" y="75.9" transform="rotate(-90 252.6 75.9)">R7</text>
<text x="258" y="77" transform="rotate(-90 258 77)">DNP</text>
<text x="262.8" y="75.9" transform="rotate(-90 262.8 75.9)">R9</text>
<text x="268.2" y="77" transform="rotate(-90 268.2 77)">DNP</text>
<text x="21.9" y="81.2">GND</text>
<text x="32.1" y="81.2">GND</text>
<text x="42.3" y="81.2">GND</text>
<text x="67.1" y="79.7">100nF/50V</text>
<text x="204.1" y="79.4">TPS26400RHFR</text>
<text x="233.7" y="79.4">GND</text>
<text x="70.9" y="88.9">U12</text>
<text x="70.9" y="86.1">C52</text>
<text x="105" y="89.1">L4</text>
<text x="130.3" y="88.9" transform="rotate(-90 130.3 88.9)">+V_IN</text>
<text x="148.2" y="88.9">+V</text>
<text x="214.5" y="89.4" transform="rotate(-90 214.5 89.4)">VDD</text>
<text x="22.4" y="93.8" transform="rotate(-90 22.4 93.8)">C8</text>
<text x="28.8" y="94.9" transform="rotate(-90 28.8 94.9)">DNP</text>
<text x="32.7" y="94.5" transform="rotate(-90 32.7 94.5)">C49</text>
<text x="42.9" y="94.5" transform="rotate(-90 42.9 94.5)">C47</text>
<text x="97.3" y="94.7">PA5447.332NLT</text>
<text x="132" y="95.6">BAT BYPASS</text>
<text x="218.6" y="95.8">DNP</text>
<text x="39" y="98" transform="rotate(-90 39 98)">4.7uF/50V</text>
<text x="49.2" y="98" transform="rotate(-90 49.2 98)">4.7uF/50V</text>
<text x="104.1" y="100.6">R45</text>
<text x="138" y="100.4">D1</text>
<text x="218.9" y="100.6">R10</text>
<text x="235" y="96.5">+V</text>
<text x="252.2" y="99.3">JP4</text>
<text x="104.4" y="106">47k</text>
<text x="130.6" y="106.2">PMEG6010ELR</text>
<text x="22.4" y="116.8" transform="rotate(-90 22.4 116.8)">C9</text>
<text x="28.8" y="117.8" transform="rotate(-90 28.8 117.8)">DNP</text>
<text x="32.7" y="117.5" transform="rotate(-90 32.7 117.5)">C48</text>
<text x="42.9" y="117.5" transform="rotate(-90 42.9 117.5)">C45</text>
<text x="259.5" y="118.4" transform="rotate(-90 259.5 118.4)">JST-B7B-XH-A</text>
<text x="39" y="121" transform="rotate(-90 39 121)">4.7uF/50V</text>
<text x="49.2" y="121" transform="rotate(-90 49.2 121)">4.7uF/50V</text>
<text x="97" y="122.6" transform="rotate(-90 97 122.6)">R46</text>
<text x="102.3" y="122.3" transform="rotate(-90 102.3 122.3)">10k</text>
<text x="114.3" y="122.6" transform="rotate(-90 114.3 122.6)">C51</text>
<text x="120.7" y="125.7" transform="rotate(-90 120.7 125.7)">22uF/10V</text>
<text x="127.1" y="122.6" transform="rotate(-90 127.1 122.6)">C46</text>
<text x="133.4" y="125.7" transform="rotate(-90 133.4 125.7)">22uF/10V</text>
<text x="62.9" y="127.9">TPS62933ODRLR</text>
<text x="66.7" y="130.5">Vout = 4.6V</text>
<text x="173" y="127" transform="rotate(-90 173 127)">C6</text>
<text x="179.4" y="130.8" transform="rotate(-90 179.4 130.8)">10uF/10V</text>
<text x="183.2" y="127" transform="rotate(-90 183.2 127)">C7</text>
<text x="189.6" y="131.5" transform="rotate(-90 189.6 131.5)">220uF/10V</text>
<text x="193.4" y="127.7" transform="rotate(-90 193.4 127.7)">C10</text>
<text x="199.8" y="131.5" transform="rotate(-90 199.8 131.5)">220uF/10V</text>
<text x="203.9" y="127" transform="rotate(-90 203.9 127)">D2</text>
<text x="211.5" y="127" transform="rotate(-90 211.5 127)">D3</text>
<text x="219.2" y="127" transform="rotate(-90 219.2 127)">D4</text>
<text x="226.8" y="127" transform="rotate(-90 226.8 127)">D5</text>
<text x="234.5" y="127" transform="rotate(-90 234.5 127)">D6</text>
<text x="53.1" y="132.8" transform="rotate(-90 53.1 132.8)">C50</text>
<text x="59.4" y="133.1" transform="rotate(-90 59.4 133.1)">DNP</text>
<text x="21.9" y="140.7">GND</text>
<text x="32.2" y="140.7">GND</text>
<text x="42.4" y="140.7">GND</text>
<text x="52.6" y="140.7">GND</text>
<text x="88.3" y="140.7">GND</text>
<text x="95.9" y="140.7">GND</text>
<text x="113.8" y="140.7">GND</text>
<text x="126.6" y="140.7">GND</text>
<text x="172.5" y="140.7">GND</text>
<text x="182.7" y="140.7">GND</text>
<text x="192.9" y="140.7">GND</text>
<text x="203.1" y="140.7">GND</text>
<text x="210.8" y="140.7">GND</text>
<text x="218.4" y="140.7">GND</text>
<text x="226.1" y="140.7">GND</text>
<text x="233.7" y="140.7">GND</text>
<text x="241.4" y="140.7">GND</text>
<text x="33.4" y="155.2">+V</text>
<text x="71.6" y="160.3">U2</text>
<text x="102.5" y="158">L1</text>
<text x="125.2" y="158" transform="rotate(-90 125.2 158)">VDD</text>
<text x="172.9" y="164.1">FD1</text>
<text x="185.7" y="164.1">FD2</text>
<text x="198.4" y="164.1">FD3</text>
<text x="32.7" y="178" transform="rotate(-90 32.7 178)">C1</text>
<text x="116.9" y="178" transform="rotate(-90 116.9 178)">C4</text>
<text x="39" y="181.8" transform="rotate(-90 39 181.8)">10uF/10V</text>
<text x="123.2" y="181.8" transform="rotate(-90 123.2 181.8)">10uF/10V</text>
<text x="63.8" y="191.7">TPS62745DSSR</text>
<text x="32.2" y="199.3">GND</text>
<text x="47.5" y="199.3">GND</text>
<text x="116.4" y="199.3">GND</text>
</g>
<g font-size="2.2">
<text x="23.7" y="29.2">2</text>
<text x="29.8" y="27.9">DC_IN</text>
<text x="196.7" y="28">8</text>
<text x="200.6" y="29.2">IN1</text>
<text x="220.8" y="29.2">OUT2</text>
<text x="229.2" y="28">24</text>
<text x="266.4" y="27.9">STEP_DOWN_VIN</text>
<text x="23.7" y="31.7">1</text>
<text x="196.7" y="30.6">9</text>
<text x="200.6" y="31.7">IN2</text>
<text x="220.8" y="31.7">OUT1</text>
<text x="229.2" y="30.6">23</text>
<text x="195.5" y="43.3">10</text>
<text x="200.6" y="44.5">UVLO</text>
<text x="222.9" y="47">FLT</text>
<text x="229.2" y="45.9">22</text>
<text x="23.7" y="49.6">1</text>
<text x="23.7" y="52.1">2</text>
<text x="29.8" y="48.3">DC_IN</text>
<text x="195.5" y="58.7">12</text>
<text x="200.6" y="59.8">OVP</text>
<text x="220.4" y="57.2">SHDN</text>
<text x="229.2" y="56.1">14</text>
<text x="195.5" y="61.2">20</text>
<text x="200.6" y="62.3">DVDT</text>
<text x="220.9" y="62.3">IMON</text>
<text x="229.2" y="61.2">18</text>
<text x="195.5" y="66.3">13</text>
<text x="195.5" y="71.4">15</text>
<text x="200.6" y="67.4">MODE</text>
<text x="222.3" y="67.4">ILIM</text>
<text x="229.2" y="66.3">19</text>
<text x="229.2" y="71.4">17</text>
<text x="196.7" y="74">0</text>
<text x="200.6" y="72.5">RTN</text>
<text x="200.6" y="75.1">THERMAL</text>
<text x="221.7" y="72.5">GND</text>
<text x="223.4" y="75.1">NC</text>
<text x="229.2" y="74">1*10</text>
<text x="61.5" y="91.8">6</text>
<text x="65.4" y="93">BST</text>
<text x="77.5" y="92.9">SW</text>
<text x="83.8" y="91.8">5</text>
<text x="16.6" y="99.8" transform="rotate(-90 16.6 99.8)">STEP_DOWN_VIN</text>
<text x="185.5" y="101.9">INT</text>
<text x="61.5" y="102">3</text>
<text x="65.4" y="103.2">VIN</text>
<text x="78.3" y="103.2">FB</text>
<text x="83.8" y="102">8</text>
<text x="185.5" y="107">SCL</text>
<text x="185.5" y="104.4">SDA</text>
<text x="254.2" y="103.2">1</text>
<text x="254.2" y="105.7">2</text>
<text x="61.5" y="112.2">2</text>
<text x="65.4" y="113.4">EN</text>
<text x="78.2" y="113.4">RT</text>
<text x="83.8" y="112.2">1</text>
<text x="185.5" y="112.1">GND</text>
<text x="185.5" y="109.5">VDD_OUT</text>
<text x="254.2" y="108.3">3</text>
<text x="254.2" y="110.8">4</text>
<text x="254.2" y="113.4">5</text>
<text x="254.2" y="115.9">6</text>
<text x="254.2" y="118.5">7</text>
<text x="61.5" y="122.5">7</text>
<text x="65.4" y="123.6">PG</text>
<text x="76.3" y="123.6">GND</text>
<text x="83.8" y="122.5">4</text>
<text x="92.1" y="160.3">DFE252012P-4R7M=P2</text>
<text x="56.4" y="163.3">1</text>
<text x="60.3" y="164.4">VIN</text>
<text x="82.6" y="164.4">SW</text>
<text x="88.9" y="163.3">2</text>
<text x="55.1" y="168.4">12</text>
<text x="55.3" y="173.5">11</text>
<text x="60.3" y="169.5">EN</text>
<text x="80.2" y="169.5">VOUT</text>
<text x="88.9" y="173.5">7</text>
<text x="88.9" y="168.4">5</text>
<text x="55.1" y="176">10</text>
<text x="56.4" y="178.6">9</text>
<text x="60.3" y="174.6">VSEL1</text>
<text x="60.3" y="177.2">VSEL2</text>
<text x="60.3" y="179.7">VSEL3</text>
<text x="73.6" y="179.7">EN_VIN_SW</text>
<text x="83.1" y="174.6">PG</text>
<text x="88.9" y="178.6">4</text>
<text x="56.4" y="181.1">8</text>
<text x="60.3" y="182.3">VSEL4</text>
<text x="77.8" y="182.3">VIN_SW</text>
<text x="88.9" y="181.1">6</text>
<text x="56.4" y="186.2">3</text>
<text x="60.3" y="187.4">GND</text>
<text x="75.9" y="187.4">THERMAL</text>
<text x="88.9" y="186.2">0</text>
</g>
<g font-size="1.8">
<text x="53.4" y="21" transform="rotate(-90 53.4 21)">TP82</text>
<text x="61.1" y="20.5" transform="rotate(-90 61.1 20.5)">TP2</text>
<text x="153" y="21" transform="rotate(-90 153 21)">TP26</text>
<text x="265.2" y="21" transform="rotate(-90 265.2 21)">TP37</text>
<text x="21.3" y="35.5">JST-B2B-XH-A</text>
<text x="61.1" y="42.7" transform="rotate(-90 61.1 42.7)">TP81</text>
<text x="164.1" y="44.3">TP1</text>
<text x="244" y="46.9">TP22</text>
<text x="20.4" y="55.7">DG126-5.0-02P-14-00A</text>
<text x="164.1" y="59.7">TP3</text>
<text x="244" y="57.1">TP18</text>
<text x="272" y="57.1">TP24</text>
<text x="164.1" y="62.2">TP8</text>
<text x="272.5" y="62.2">TP9</text>
<text x="272" y="67.3">TP12</text>
<text x="163.6" y="82.6">TP21</text>
<text x="229.5" y="89.9" transform="rotate(-90 229.5 89.9)">TP25</text>
<text x="175.9" y="104.7" transform="rotate(-90 175.9 104.7)">TP7</text>
<text x="209.2" y="131.8" transform="rotate(-90 209.2 131.8)">PESD3V3U1UB</text>
<text x="216.9" y="131.8" transform="rotate(-90 216.9 131.8)">PESD3V3U1UB</text>
<text x="224.5" y="131.8" transform="rotate(-90 224.5 131.8)">PESD3V3U1UB</text>
<text x="232.2" y="131.8" transform="rotate(-90 232.2 131.8)">PESD3V3U1UB</text>
<text x="239.9" y="132.4" transform="rotate(-90 239.9 132.4)">PESD5V0X1UAB</text>
<text x="119.8" y="156.2" transform="rotate(-90 119.8 156.2)">TP10</text>
</g>
</svg>
